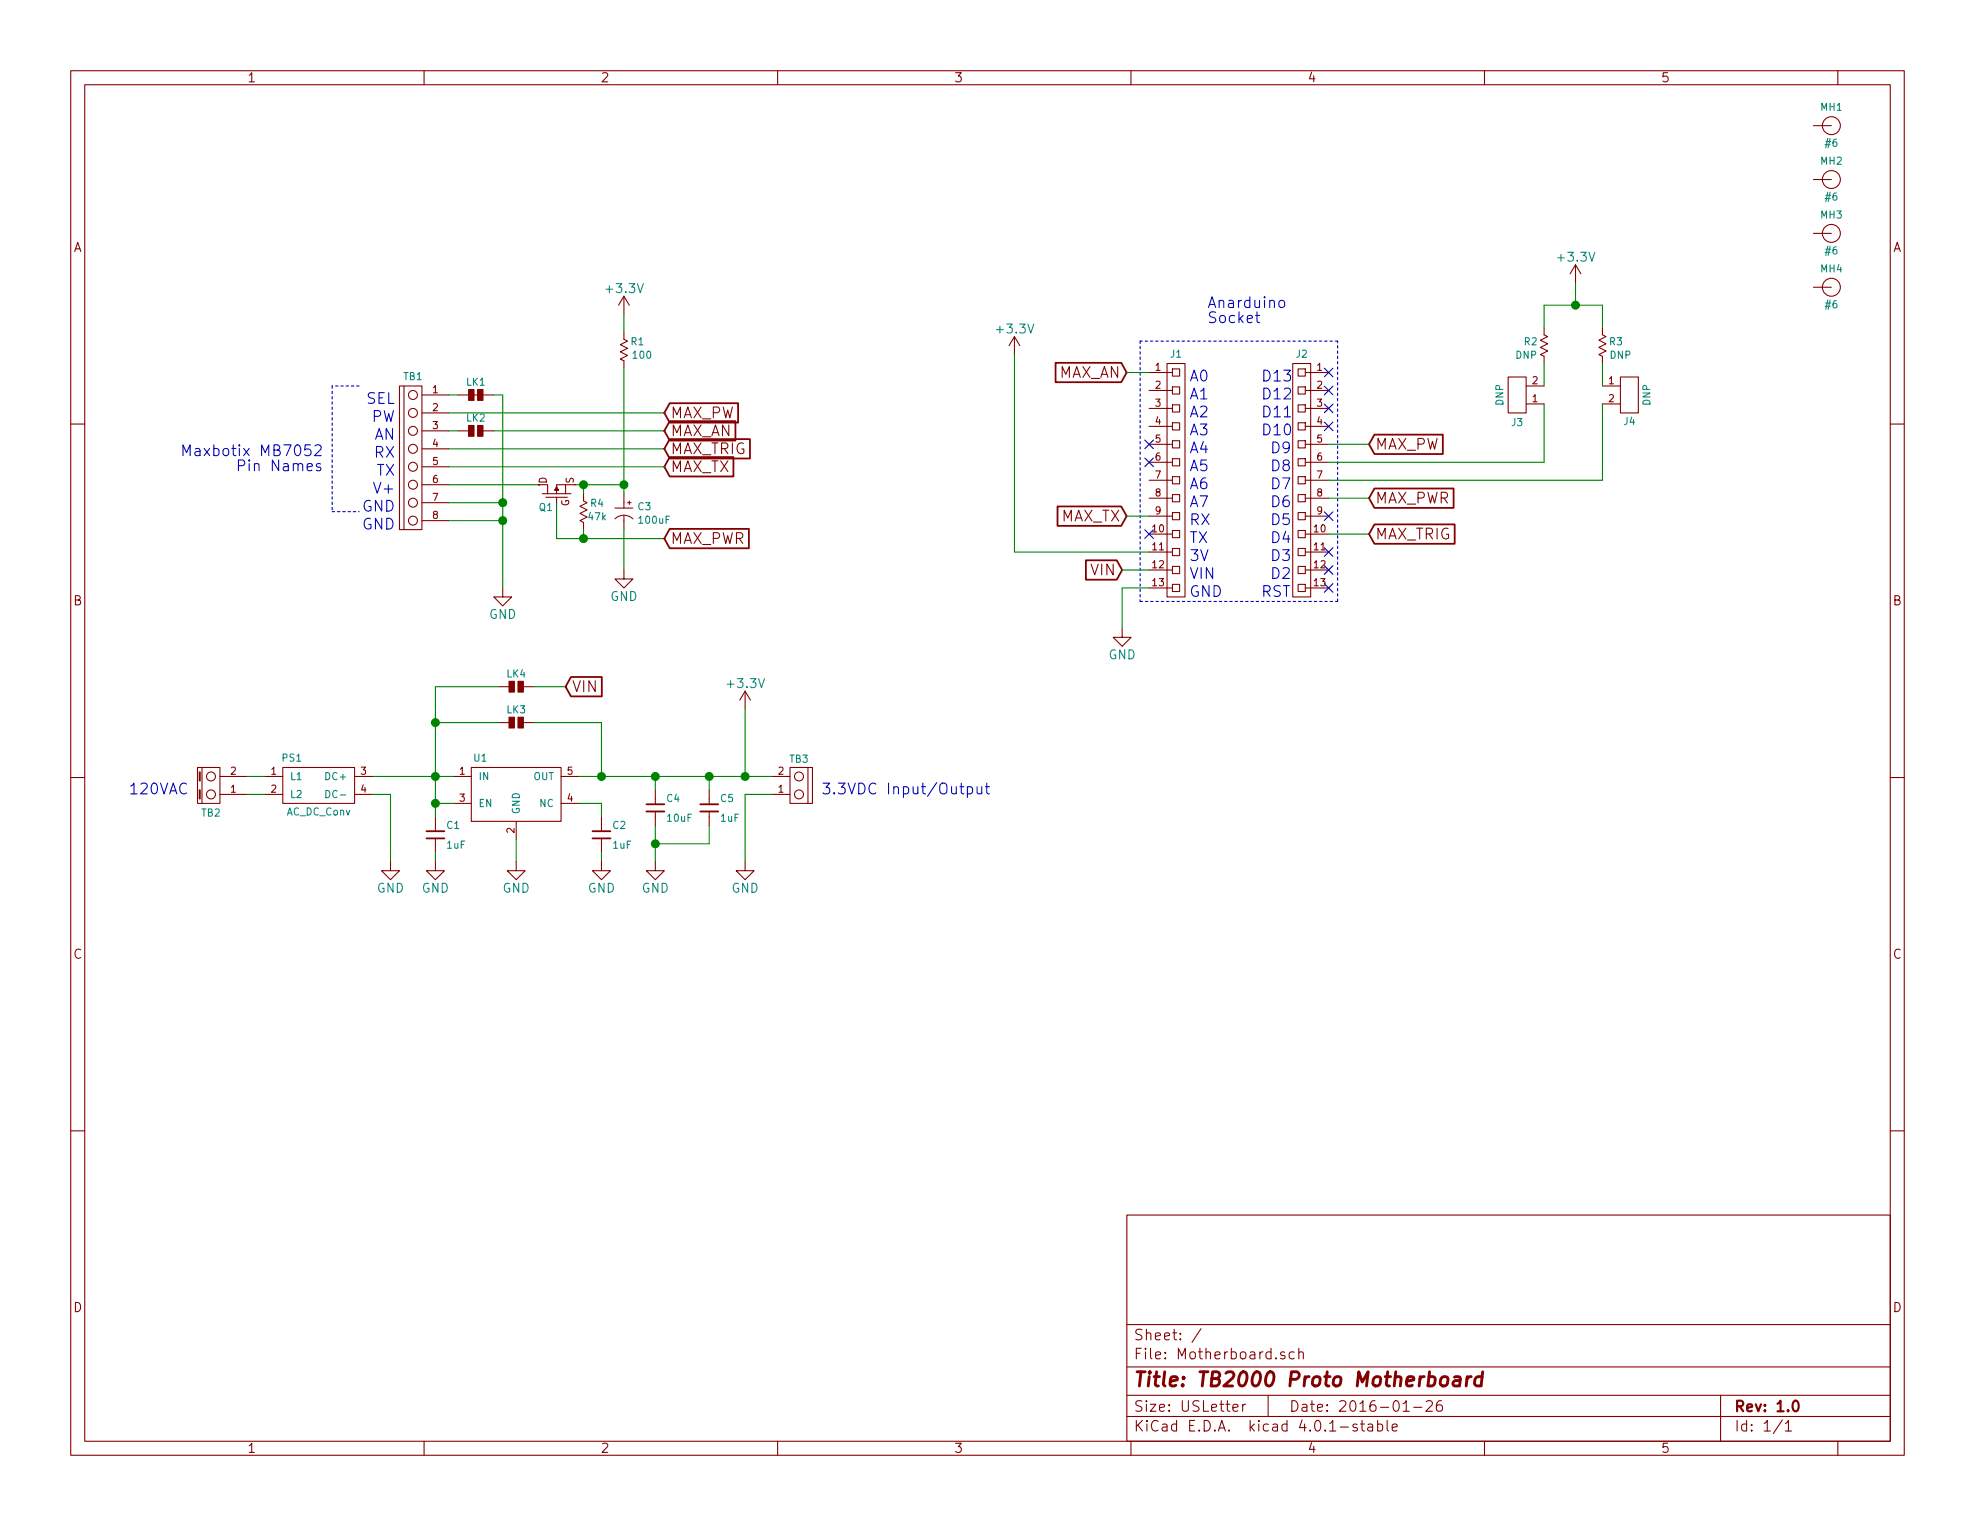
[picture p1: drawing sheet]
<svg xmlns="http://www.w3.org/2000/svg" width="279mm" height="216mm" viewBox="0 0 279 216" stroke-linecap="round" stroke-linejoin="round" font-family="sans-serif">
<g fill="none" stroke="#840000" stroke-width=".15">
<path d="M10 10h259.4v195.9h-259.4zM12 12h255.4v191.9h-255.4zM60 10v2M110 10v2M160 10v2M210 10v2M256.5 17.8h2.6M260 10v2M222.9 37.5l-.8 1.2M222.9 37.5v2.5M222.9 37.5l.7 1.2M256.5 25.4h2.6"/>
<path d="M256.5 33h2.6M10 60h2M56.5 54.6h3.2v20.3h-3.2zM57.1 54.6v20.3M59.7 55.9h3.8M59.7 58.4h3.8M64.8 55.9h1.5M67.1 55.9h.5M68.3 55.9h1.5M88.3 47v1l.5 .3-1 .5 1 .5-1 .5 1 .5-1 .5 .5 .3v1M88.3 41.9l-.8 1.3M88.3 41.9v2.6"/>
<path d="M88.3 41.9l.7 1.3M143.5 47.6l-.8 1.3M143.5 47.6v2.6M143.5 47.6l.8 1.3M162.6 57.8h3.3M162.6 55.2h3.3M162.6 52.7h3.3M165.1 51.4h2.5v33.1h-2.5zM165.9 59.8h1v1h-1zM165.9 57.3h1v1h-1zM165.9 54.7h1v1.1h-1zM165.9 52.2h1v1h-1z"/>
<path d="M182.9 51.4h2.5v33.1h-2.5zM183.6 59.8h1.1v1h-1.1zM183.6 57.3h1.1v1h-1.1zM183.6 54.7h1.1v1.1h-1.1zM183.6 52.2h1.1v1h-1.1zM184.7 57.8h3.3M184.7 55.2h3.3M184.7 52.7h3.3M213.4 53.3h2.5v5.1h-2.5zM215.9 57.2h2.5M215.9 54.6h2.5M218.4 46.4v1l.5 .2-1 .5 1 .5-1 .5 1 .6-1 .5 .5 .2v1"/>
<path d="M226.7 46.4v1l.5 .2-1 .5 1 .5-1 .5 1 .6-1 .5 .5 .2v1M226.7 57.2h2.5M226.7 54.6h2.5M229.2 53.3h2.6v5.1h-2.6zM256.5 40.6h2.6M267.4 60h2M59.7 71.1h3.8M59.7 61h3.8M59.7 63.5h3.8M59.7 66h3.8M59.7 68.6h3.8M59.7 73.7h3.8"/>
<path d="M64.8 61h1.5M68.3 61h1.5M76.2 68.6h1.3v1.3M76.7 69.9h4.1M77.2 70.4h3.1M78.5 69.3h.5l-.3-.5-.2 .5h.5M78.7 70.4v.7M80 68.6h-1.3v1.3M81.3 68.6h-1.3v1.3M82.5 69.9v1l.6 .2-1.1 .5 1.1 .5-1.1 .5 1.1 .6-1.1 .5 .5 .2v1M87 73.4a1.84 1.84 0 0 1 2.5 0M87 71.9h2.5"/>
<path d="M88.3 69.9v2M88.3 72.9v2M88.8 71.1h.5M89 70.9v.5M162.6 78.1h3.3M162.6 75.6h3.3M162.6 73h3.3M162.6 70.5h3.3M162.6 67.9h3.3M162.6 65.4h3.3M162.6 62.9h3.3M162.6 60.3h3.3"/>
<path d="M165.9 77.6h1v1h-1zM165.9 75.1h1v1h-1zM165.9 72.5h1v1h-1zM165.9 70h1v1h-1zM165.9 67.4h1v1.1h-1zM165.9 64.9h1v1h-1zM165.9 62.4h1v1h-1zM183.6 77.6h1.1v1h-1.1zM183.6 75.1h1.1v1h-1.1zM183.6 72.5h1.1v1h-1.1zM183.6 70h1.1v1h-1.1zM183.6 67.4h1.1v1.1h-1.1z"/>
<path d="M183.6 64.9h1.1v1h-1.1zM183.6 62.4h1.1v1h-1.1zM184.7 78.1h3.3M184.7 75.6h3.3M184.7 73h3.3M184.7 70.5h3.3M184.7 67.9h3.3M184.7 65.4h3.3M184.7 62.9h3.3M184.7 60.3h3.3M70.5 97.2h1.5M71.1 83.2v1.3h1.3l-1.3 1.2-1.3-1.2h1.3"/>
<path d="M74 97.2h1.6M88.3 80.6v1.3h1.2l-1.2 1.3-1.3-1.3h1.3M105.4 97.8l-.8 1.3M105.4 97.8v2.5M105.4 97.8l.8 1.3M158.7 88.9v1.3h1.3l-1.3 1.2-1.2-1.2h1.2M162.6 83.2h3.3M162.6 80.6h3.3M165.9 82.7h1v1h-1zM165.9 80.1h1v1.1h-1zM183.6 82.7h1.1v1h-1.1zM183.6 80.1h1.1v1.1h-1.1z"/>
<path d="M184.7 83.2h3.3M184.7 80.6h3.3M10 110h2M27.9 108.6h3.2v5.1h-3.2zM28.2 109.2h.1v1.3h-.1zM28.2 111.8h.1v1.2h-.1zM28.6 108.6v5.1M31.1 112.4h3.8M31.1 109.9h3.8M37.5 112.4h2.5M37.5 109.9h2.5M40 108.6h10.2v5.1h-10.2z"/>
<path d="M50.2 112.4h2.5M50.2 109.9h2.5M61.6 115.6v2M61.6 118.6v2.1M64.1 109.9h2.6M64.1 113.7h2.6M66.7 108.6h12.7v7.6h-12.7zM70.5 102.2h1.5M73 116.2v2.5M74 102.2h1.6M79.4 109.9h2.5M79.4 113.7h2.5"/>
<path d="M85.1 115.6v2M85.1 118.6v2.1M92.7 111.8v2M92.7 114.8v2M100.3 111.8v2M100.3 114.8v2M109.2 112.4h2.6M109.2 109.9h2.6M111.8 108.6h3.1v5.1h-3.1zM114.3 108.6v5.1M267.4 110h2M55.2 121.9v1.3h1.3l-1.3 1.3-1.2-1.3h1.2"/>
<path d="M61.6 121.9v1.3h1.3l-1.3 1.3-1.3-1.3h1.3M73 121.9v1.3h1.3l-1.3 1.3-1.2-1.3h1.2M85.1 121.9v1.3h1.3l-1.3 1.3-1.3-1.3h1.3M92.7 121.9v1.3h1.3l-1.3 1.3-1.3-1.3h1.3M105.4 121.9v1.3h1.3l-1.3 1.3-1.3-1.3h1.3M10 160h2M267.4 160h2M159.4 171.9h108v32h-108zM159.4 197.4h108M159.4 193.4h108M159.4 187.4h108M169.9 188l-1.3 1.9"/>
<path d="M174.4 199.2l.7-.2v-.2l-.4-.1-.3 .2 .1 .7 .2 .1 .4-.1M175.8 198.7v1M176.2 198.7l-.3 .1-.1 .2M179.4 197.4v3M181.7 191.3a.37 .37 0 0 0-.5 .2 .54 .54 0 0 0 .5 .3l.1 .2-.1 .2-.1 .1-.4-.1M183.1 191.3h-.4l-.3 .2v.6l.3 .2 .4-.1M183.7 191.4a.38 .38 0 0 1 .7 .1v.8M183.7 190.8v1.5M198.5 199.7h.9M200 199.1h1.1M201.8 198.3l.2-.1h.5a.37 .37 0 0 1 .1 .6l-.9 .9h.9M203.9 198.2a.59 .59 0 0 0-.7 .6l.1 .7 .2 .2h.3l.2-.2 .1-.5-.2-.2h-.4l-.3 .2"/>
<path d="M243.4 197.4v6.5M60 203.9v2M110 203.9v2M159.4 200.4h108M160 203.9v2M192 201.5a.37 .37 0 0 0-.6 .2v.1a.54 .54 0 0 0 .6 .2v.2v.2l-.2 .1-.4-.1M192.5 201.5h.5M192.7 201v1.3l.2 .2h.1M193.5 201.5h.2h.4l.1 1M194.2 201.8l-.5 .1-.2 .2v.3l.2 .1 .5-.1M194.9 201.5a.48 .48 0 0 1 .6 .1l.1 .2-.1 .5a.48 .48 0 0 1-.6 .1M194.9 201v1.5"/>
<path d="M196.2 201v1.3l.2 .2M197 202l.7-.2-.1-.3h-.4l-.2 .2v.7l.2 .1 .4-.1M210 203.9v2M252.1 200.9l-1.2 1.9M252.6 201.4l.4-.4v1.5M252.6 202.5h.8M260 203.9v2"/>
<circle cx="259.1" cy="17.8" r="1.27"/>
<circle cx="259.1" cy="25.4" r="1.27"/>
<circle cx="259.1" cy="33" r="1.27"/>
<circle cx="58.4" cy="55.9" r=".63"/>
<circle cx="58.4" cy="58.4" r=".63"/>
<circle cx="259.1" cy="40.6" r="1.27"/>
<circle cx="58.4" cy="68.6" r=".63"/>
<circle cx="58.4" cy="66" r=".63"/>
<circle cx="58.4" cy="63.5" r=".63"/>
<circle cx="58.4" cy="71.1" r=".63"/>
<circle cx="58.4" cy="61" r=".63"/>
<circle cx="58.4" cy="73.7" r=".63"/>
<circle cx="29.8" cy="112.4" r=".63"/>
<circle cx="29.8" cy="109.9" r=".63"/>
<circle cx="113" cy="109.9" r=".63"/>
<circle cx="113" cy="112.4" r=".63"/>
</g>
<path d="M253.7 198.3a.35 .35 0 0 1 .4-.1 .35 .35 0 0 1 .3 .3 .77 .77 0 0 1-.5 1.2 .9 .9 0 0 1-.2-1.4z" fill="none" stroke="#840000" stroke-width=".3"/>
<path d="M205.8 194.8h.1h.6l.1 .2-.1 1.1M206.6 195.2l-.7 .1a.4 .4 0 0 0-.4 .4 .4 .4 0 0 0 .3 .4l.7-.1M207.6 194.8l-.2 1.3M208.1 194.8a.54 .54 0 0 0-.6 .3M209.7 194.8a.7 .7 0 0 0-1 .3l-.1 .6 .1 .2 .2 .2 .6-.1M209.8 194.1l-.3 2" fill="none" stroke="#840000" stroke-width=".41"/>
<path d="M177.6 44.6h.6M177.8 44.1v1.3l.1 .2h.3M181 42.6a.42 .42 0 0 1 .4-.1 .42 .42 0 0 1 .3 .3v.4a.43 .43 0 0 1-.4 .3 .43 .43 0 0 1-.4-.3zM25.9 64.5v-1.6l.5 1.1 .5-1.1v1.6M33.7 65.9h.6a.42 .42 0 0 0 .3-.4 .42 .42 0 0 0-.3-.4h-.6v1.5M136.9 111.4a.48 .48 0 0 1 .6 .1l.1 .5a.48 .48 0 0 1-.7 .2M136.9 111.3v1.5M138.2 111.3v.8a.38 .38 0 0 0 .7 .1M138.9 111.3v1M139.4 111.3h.6M139.6 110.8v1.3l.1 .1 .3 .1" fill="none" stroke="#0000c2" stroke-width=".15"/>
<g fill="none" stroke="#000084" stroke-width=".15">
<path d="M187.4 59.7l1.2 1.2M187.4 57.2l1.2 1.2M187.4 54.6l1.2 1.3M187.4 52.1l1.2 1.2M188.6 59.7l-1.2 1.2M188.6 57.2l-1.2 1.2M188.6 54.6l-1.2 1.3M188.6 52.1l-1.2 1.2M162 62.3l1.2 1.2M162 64.8l1.2 1.2M162 75l1.2 1.2M163.2 62.3l-1.2 1.2"/>
<path d="M163.2 64.8l-1.2 1.2M163.2 75l-1.2 1.2M187.4 77.5l1.2 1.2M187.4 72.4l1.2 1.2M188.6 77.5l-1.2 1.2M188.6 72.4l-1.2 1.2M187.4 80l1.2 1.3M187.4 82.6l1.2 1.2M188.6 80l-1.2 1.3M188.6 82.6l-1.2 1.2"/>
</g>
<g fill="none" stroke="#840000" stroke-width=".25">
<path d="M94.7 59.6h9.3v2.7h-9.3l-.7-1.3zM94.7 57h9.7v2.8h-9.7l-.7-1.4zM149.3 51.3h9.3l.8 1.4-.8 1.4h-9.3zM94.7 64.7h9.1v2.7h-9.1l-.7-1.4zM94.7 62.1h11.4v2.8h-11.4l-.7-1.4zM94.7 74.8h11.2v2.8h-11.2l-.7-1.4zM149.6 71.7h9l.8 1.3-.8 1.4h-9zM153.6 79.3h4.4l.7 1.3-.7 1.4h-4.4zM194.4 74.2h11.4v2.7h-11.4l-.7-1.3zM194.4 69.1h11.2v2.8h-11.2l-.7-1.4zM194.4 61.5h9.7v2.7h-9.7l-.7-1.3zM80.8 95.8h4.3v2.7h-4.3l-.8-1.3z"/>
<path d="M60.3 118.6h2.6M60.3 117.6h2.6M83.8 118.6h2.6M83.8 117.6h2.6M91.4 114.8h2.6M91.4 113.8h2.6M99.1 114.8h2.5M99.1 113.8h2.5"/>
</g>
<g fill="#ffffc2" stroke="#ffffc2" stroke-width=".14">
<path d="M28.2 109.2h.1v1.3h-.1z"/>
<path d="M28.2 111.8h.1v1.2h-.1z"/>
</g>
<g fill="#840000" stroke="#840000" stroke-width=".15">
<path d="M73.3 101.5h.7v1.5h-.7z"/>
<path d="M72 101.5h.8v1.5h-.8z"/>
<path d="M67.6 55.1h.7v1.5h-.7z"/>
<path d="M66.3 55.1h.8v1.5h-.8z"/>
<path d="M67.6 60.2h.7v1.5h-.7z"/>
<path d="M66.3 60.2h.8v1.5h-.8z"/>
<path d="M73.3 96.4h.7v1.5h-.7z"/>
<path d="M72 96.4h.8v1.5h-.8z"/>
</g>
<g fill="none" stroke="#008400" stroke-width=".15">
<path d="M63.5 58.4h30.5M63.5 55.9h1.3M69.8 55.9h1.3v27.3M88.3 44.5v2.5M88.3 52.1v17.8M143.5 50.2v27.9h19.1M159.4 52.7h3.2M218.4 46.4v-3.2h8.3v3.2M218.4 51.4v3.2M218.4 57.2v8.2h-30.4M222.9 40v3.2M226.7 57.2v10.7h-38.7"/>
<path d="M226.7 51.4v3.2M63.5 68.6h12.7M63.5 73.7h7.6M63.5 71.1h7.6M63.5 66h30.5M63.5 63.5h30.5M63.5 61h1.3M69.8 61h24.2M78.7 71.1v5.1h15.3M81.3 68.6h7M82.5 68.6v1.3M82.5 74.9v1.3"/>
<path d="M88.3 74.9v5.7M159.4 73h3.2M188 75.6h5.7M188 70.5h5.7M188 62.9h5.7M70.5 97.2h-8.9v18.4M75.6 97.2h4.4M158.7 80.6h3.9M162.6 83.2h-3.9v5.7M34.9 109.9h2.6M34.9 112.4h2.6M52.7 109.9h11.4"/>
<path d="M52.7 112.4h2.5v9.5M61.6 102.2h8.9M61.6 113.7h2.5M73 118.7v3.2M75.6 102.2h9.5v7.7M81.9 109.9h27.3M81.9 113.7h3.2v1.9M92.7 109.9v1.9M92.7 116.8v5.1M100.3 109.9v1.9M100.3 116.8v2.6h-7.6M105.4 100.3v9.6"/>
<path d="M109.2 112.4h-3.8v9.5M61.6 120.7v1.2M85.1 120.7v1.2"/>
</g>
<path d="M47 54.6v17.8M50.8 54.6h-3.8M161.3 48.3v36.8M189.2 48.3h-27.9M47 72.4h3.8M161.3 85.1h27.9M189.2 85.1v-36.8" fill="none" stroke="#0000c2" stroke-width=".15" stroke-dasharray=".3 .4"/>
<g fill="#008400" stroke="#008400" stroke-width=".25">
<circle cx="222.9" cy="43.2" r=".51"/>
<circle cx="61.6" cy="109.9" r=".51"/>
<circle cx="85.1" cy="109.9" r=".51"/>
<circle cx="105.4" cy="109.9" r=".51"/>
<circle cx="92.7" cy="109.9" r=".51"/>
<circle cx="100.3" cy="109.9" r=".51"/>
<circle cx="92.7" cy="119.4" r=".51"/>
<circle cx="71.1" cy="73.7" r=".51"/>
<circle cx="71.1" cy="71.1" r=".51"/>
<circle cx="61.6" cy="113.7" r=".51"/>
<circle cx="61.6" cy="102.2" r=".51"/>
<circle cx="88.3" cy="68.6" r=".51"/>
<circle cx="82.6" cy="68.6" r=".51"/>
<circle cx="82.6" cy="76.2" r=".51"/>
</g>
<path d="M46.1 111.8a.51 .51 0 0 1 .6 .5 .51 .51 0 0 1-.6 .6z" fill="none" stroke="#008484" stroke-width=".15"/>
<text font-size="2.8" fill="#840000" x="160.4" y="196.2">Title: TB2000 Proto Motherboard</text>
<g font-size="2.1" fill="#0000c2">
<text x="170.8" y="43.6">Anarduino</text>
<text x="170.8" y="45.7">Socket</text>
<text x="168.3" y="54">A0</text>
<text x="178.4" y="54">D13</text>
<text x="51.7" y="57.2">SEL</text>
<text x="52.5" y="59.7">PW</text>
<text x="168.3" y="59.1">A2</text>
<text x="168.3" y="56.5">A1</text>
<text x="178.4" y="59.1">D11</text>
<text x="178.4" y="56.5">D12</text>
<text x="27.9" y="64.5">Maxbotix MB7052</text>
<text x="52.8" y="62.2">AN</text>
<text x="52.9" y="64.8">RX</text>
<text x="168.3" y="64.1">A4</text>
<text x="168.3" y="61.6">A3</text>
<text x="178.4" y="61.6">D10</text>
<text x="179.7" y="64.1">D9</text>
<text x="34.9" y="66.7">Pin Names</text>
<text x="53.2" y="67.3">TX</text>
<text x="53.2" y="69.8">V+</text>
<text x="168.3" y="71.8">A7</text>
<text x="168.3" y="69.2">A6</text>
<text x="168.3" y="66.7">A5</text>
<text x="179.7" y="71.8">D6</text>
<text x="179.7" y="69.2">D7</text>
<text x="179.7" y="66.7">D8</text>
<text x="51.2" y="72.4">GND</text>
<text x="51.2" y="74.9">GND</text>
<text x="168.3" y="76.8">TX</text>
<text x="168.3" y="74.3">RX</text>
<text x="179.7" y="76.8">D4</text>
<text x="179.7" y="74.3">D5</text>
<text x="168.3" y="81.9">VIN</text>
<text x="168.3" y="79.4">3V</text>
<text x="179.7" y="81.9">D2</text>
<text x="179.7" y="79.4">D3</text>
<text x="168.3" y="84.5">GND</text>
<text x="178.4" y="84.5">RST</text>
<text x="18.6" y="112.4">120VAC</text>
<text x="116.2" y="112.4">3.3VDC Input/Output</text>
</g>
<g font-size="2.1" fill="#840000">
<text x="149.5" y="53.5">MAX_AN</text>
<text x="94.9" y="59.2">MAX_PW</text>
<text x="94.9" y="61.7">MAX_AN</text>
<text x="94.9" y="64.3">MAX_TRIG</text>
<text x="194.6" y="63.6">MAX_PW</text>
<text x="94.9" y="66.8">MAX_TX</text>
<text x="194.6" y="71.2">MAX_PWR</text>
<text x="94.9" y="77">MAX_PWR</text>
<text x="149.9" y="73.8">MAX_TX</text>
<text x="194.6" y="76.3">MAX_TRIG</text>
<text x="154.3" y="81.4">VIN</text>
<text x="80.9" y="97.9">VIN</text>
<text x="160.4" y="189.6">Sheet: /</text>
<text x="160.4" y="192.3">File: Motherboard.sch</text>
<text x="160.4" y="202.5">KiCad E.D.A. kicad 4.0.1-stable</text>
<text x="160.4" y="199.7">Size: USLetter</text>
<text x="182.4" y="199.7">Date: 2016-01-26</text>
<text x="245.4" y="199.7">Rev: 1.0</text>
<text x="245.4" y="202.5">Id: 1/1</text>
</g>
<g font-size="1.8" fill="#840000">
<text x="35" y="11.6">1</text>
<text x="85" y="11.6">2</text>
<text x="135" y="11.6">3</text>
<text x="185" y="11.6">4</text>
<text x="235" y="11.6">5</text>
<text x="10.4" y="35.6">A</text>
<text x="267.8" y="35.6">A</text>
<text x="10.4" y="85.6">B</text>
<text x="267.8" y="85.6">B</text>
<text x="10.4" y="135.6">C</text>
<text x="267.8" y="135.6">C</text>
<text x="10.4" y="185.6">D</text>
<text x="267.8" y="185.6">D</text>
<text x="35" y="205.5">1</text>
<text x="85" y="205.5">2</text>
<text x="135" y="205.5">3</text>
<text x="185" y="205.5">4</text>
<text x="235" y="205.5">5</text>
</g>
<g font-size="1.8" fill="#008484">
<text x="85.9" y="41.5">+3.3V</text>
<text x="220.5" y="37">+3.3V</text>
<text x="141.2" y="47.2">+3.3V</text>
<text x="69.2" y="87.6">GND</text>
<text x="86.3" y="85">GND</text>
<text x="156.8" y="93.3">GND</text>
<text x="103.1" y="97.3">+3.3V</text>
<text x="53.3" y="126.3">GND</text>
<text x="59.6" y="126.3">GND</text>
<text x="71.1" y="126.3">GND</text>
<text x="83.1" y="126.3">GND</text>
<text x="90.8" y="126.3">GND</text>
<text x="103.5" y="126.3">GND</text>
</g>
<g font-size="1.4" fill="#008484">
<text x="257.6" y="15.7">MH1</text>
<text x="257.6" y="23.3">MH2</text>
<text x="258.3" y="20.8">#6</text>
<text x="258.3" y="28.4">#6</text>
<text x="257.6" y="30.9">MH3</text>
<text x="258.3" y="36">#6</text>
<text x="257.6" y="38.5">MH4</text>
<text x="258.3" y="43.6">#6</text>
<text x="57.1" y="53.8">TB1</text>
<text x="89.3" y="48.8">R1</text>
<text x="89.6" y="50.7">100</text>
<text x="165.6" y="50.6">J1</text>
<text x="183.4" y="50.6">J2</text>
<text x="214.4" y="50.7">DNP</text>
<text x="215.6" y="48.8">R2</text>
<text x="227.7" y="48.8">R3</text>
<text x="227.7" y="50.7">DNP</text>
<text x="66" y="54.6">LK1</text>
<text x="66" y="59.6">LK2</text>
<text x="212.7" y="57.4" transform="rotate(-90 212.7 57.4)">DNP</text>
<text x="233.5" y="57.4" transform="rotate(-90 233.5 57.4)">DNP</text>
<text x="213.8" y="60.3">J3</text>
<text x="229.7" y="60.1">J4</text>
<text x="83.6" y="71.7">R4</text>
<text x="76.3" y="72.3">Q1</text>
<text x="83.3" y="73.6">47k</text>
<text x="90.3" y="72.2">C3</text>
<text x="90.5" y="74.1">100uF</text>
<text x="71.7" y="95.8">LK4</text>
<text x="71.7" y="100.9">LK3</text>
<text x="40" y="107.7">PS1</text>
<text x="67.1" y="107.7">U1</text>
<text x="111.7" y="107.9">TB3</text>
<text x="41" y="110.4">L1</text>
<text x="41" y="112.9">L2</text>
<text x="46.3" y="110.4">DC+</text>
<text x="46.6" y="112.9">DC-</text>
<text x="67.7" y="110.4">IN</text>
<text x="75.4" y="110.4">OUT</text>
<text x="94.3" y="113.5">C4</text>
<text x="102" y="113.5">C5</text>
<text x="28.5" y="115.5">TB2</text>
<text x="40.5" y="115.4">AC_DC_Conv</text>
<text x="63.2" y="117.3">C1</text>
<text x="67.7" y="114.2">EN</text>
<text x="73.5" y="115.2" transform="rotate(-90 73.5 115.2)">GND</text>
<text x="76.3" y="114.2">NC</text>
<text x="86.7" y="117.3">C2</text>
<text x="94.4" y="116.3">10uF</text>
<text x="102" y="116.3">1uF</text>
<text x="63.2" y="120.1">1uF</text>
<text x="86.7" y="120.1">1uF</text>
</g>
<g font-size="1.4" fill="#840000">
<text x="163.4" y="52.5">1</text>
<text x="186.3" y="52.5">1</text>
<text x="61.2" y="55.6">1</text>
<text x="61.2" y="58.2">2</text>
<text x="163.4" y="55">2</text>
<text x="163.4" y="57.5">3</text>
<text x="186.3" y="55">2</text>
<text x="186.3" y="57.5">3</text>
<text x="216.8" y="56.9">1</text>
<text x="216.8" y="54.4">2</text>
<text x="227.6" y="54.4">1</text>
<text x="227.6" y="56.9">2</text>
<text x="61.2" y="60.7">3</text>
<text x="61.2" y="63.2">4</text>
<text x="61.2" y="65.8">5</text>
<text x="163.4" y="60.1">4</text>
<text x="163.4" y="62.6">5</text>
<text x="163.4" y="65.2">6</text>
<text x="186.3" y="60.1">4</text>
<text x="186.3" y="62.6">5</text>
<text x="186.3" y="65.2">6</text>
<text x="61.2" y="68.3">6</text>
<text x="61.2" y="70.9">7</text>
<text x="77.3" y="68.5" transform="rotate(-90 77.3 68.5)">D</text>
<text x="80.5" y="71.7" transform="rotate(-90 80.5 71.7)">G</text>
<text x="81.2" y="68.4" transform="rotate(-90 81.2 68.4)">S</text>
<text x="163.4" y="67.7">7</text>
<text x="163.4" y="70.2">8</text>
<text x="186.3" y="67.7">7</text>
<text x="186.3" y="70.2">8</text>
<text x="61.2" y="73.4">8</text>
<text x="163" y="75.3">10</text>
<text x="163" y="77.9">11</text>
<text x="163.4" y="72.8">9</text>
<text x="185.9" y="75.3">10</text>
<text x="185.9" y="77.9">11</text>
<text x="186.3" y="72.8">9</text>
<text x="163" y="80.4">12</text>
<text x="163" y="82.9">13</text>
<text x="185.9" y="80.4">12</text>
<text x="185.9" y="82.9">13</text>
<text x="32.6" y="112.1">1</text>
<text x="32.6" y="109.6">2</text>
<text x="38.4" y="109.6">1</text>
<text x="38.4" y="112.1">2</text>
<text x="51.1" y="109.6">3</text>
<text x="51.1" y="112.1">4</text>
<text x="65" y="109.6">1</text>
<text x="65" y="113.4">3</text>
<text x="80.3" y="113.4">4</text>
<text x="80.3" y="109.6">5</text>
<text x="110.1" y="112.1">1</text>
<text x="110.1" y="109.6">2</text>
<text x="72.8" y="117.9" transform="rotate(-90 72.8 117.9)">2</text>
</g>
</svg>
